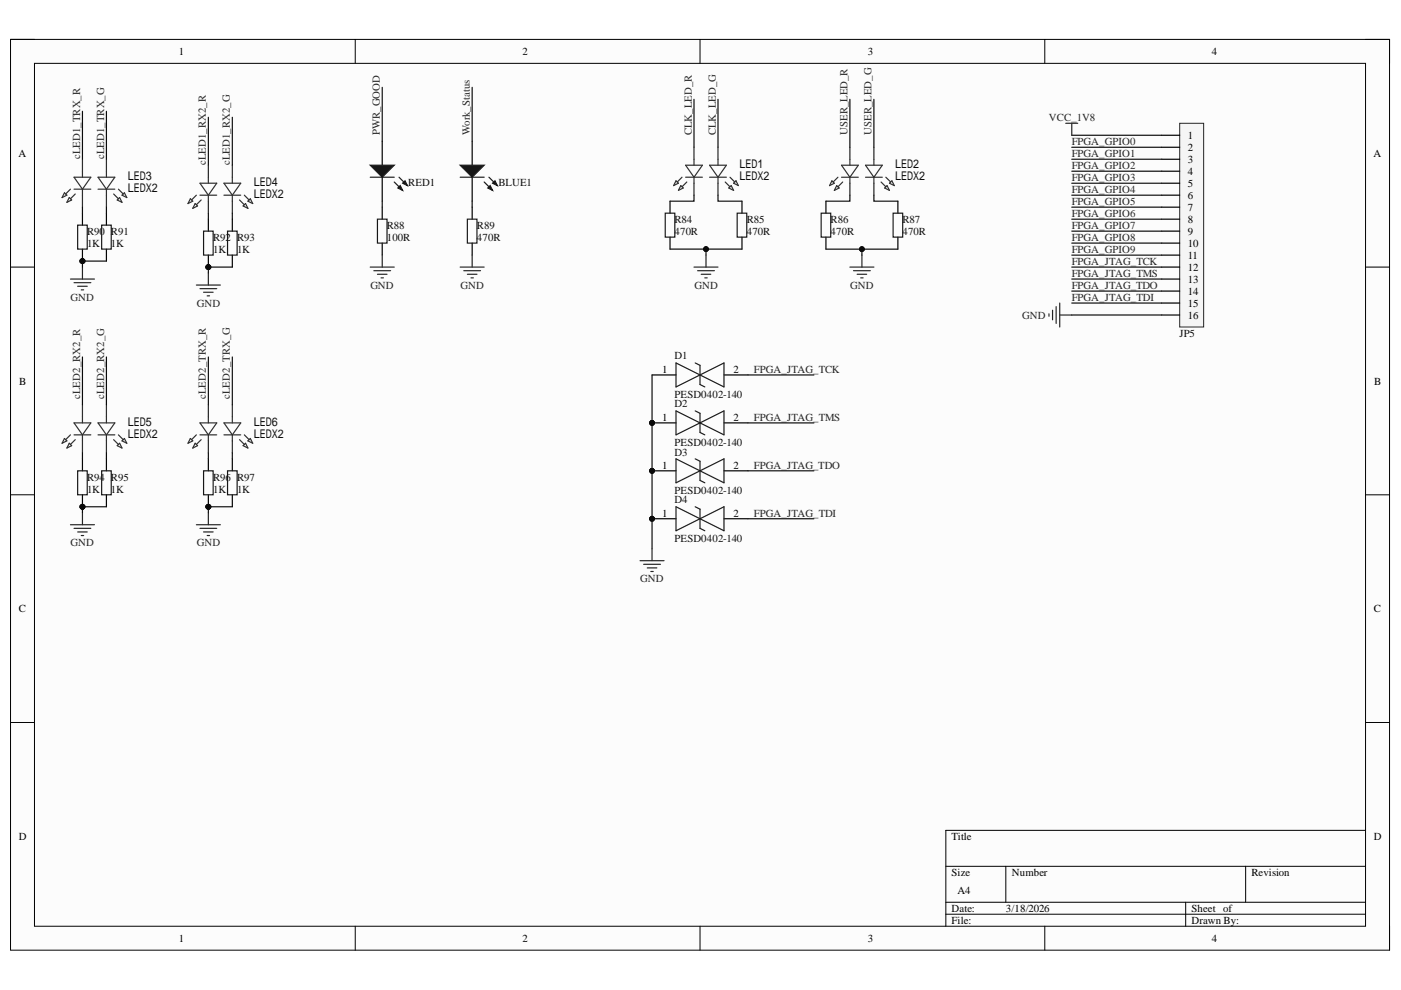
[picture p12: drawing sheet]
<svg xmlns="http://www.w3.org/2000/svg" width="297mm" height="210mm" viewBox="0 0 297 210" stroke-linecap="round" stroke-linejoin="round" font-family="sans-serif">
<path d="M2.2 8.4h292.4v193.1h-292.4z" fill-rule="evenodd" fill="#fcfcfc"/>
<path d="M2.2 8.4h292.4v193.1h-292.4z" fill="none" stroke="#000" stroke-width=".21"/>
<path d="M7.3 13.4h282.2v183h-282.2z" fill-rule="evenodd" fill="#fcfcfc"/>
<g fill="none" stroke="#000" stroke-width=".21">
<path d="M2.2 8.4h5.1M7.3 13.4h282.2v183h-282.2zM75.3 8.4v5M148.4 8.4v5M221.5 8.4v5M289.5 8.4h5.1v5M2.2 56.6h5.1M289.5 56.6h5.1M2.2 104.9h5.1M289.5 104.9h5.1M2.2 153.2h5.1M289.5 153.2h5.1"/>
<path d="M289.5 176.1h-89v20.3M75.3 196.4v5.1M148.4 196.4v5.1M200.5 183.7h89M200.5 191.3h89M200.5 193.8h89M213.3 183.7v7.6M221.5 196.4v5.1M251.4 191.3v5.1M264.1 183.7v7.6M294.6 196.4v5.1"/>
</g>
<g fill="none" stroke="#303030" stroke-width=".25">
<path d="M15.7 37.6h3.6l-1.8 2.5zM17.5 36.3v1.3M20.8 37.6h3.5l-1.7 2.5zM22.6 36.3v1.3M42.4 38.8h3.6l-1.8 2.6zM44.2 37.6v1.2M47.5 38.8h3.5l-1.7 2.6zM49.3 37.6v1.2M13.7 40.9l.5 .5-1 .5zM14.7 41.9l.5 .5-1 .5zM14.9 40.1l-1 1M15.7 40.1h3.6"/>
<path d="M16 41.1l-1.1 1M17.5 40.1v1.3M20.8 40.1h3.5M22.6 40.1v1.3M24.1 41.1l1 1M24.9 42.4l.5-.5 .5 1zM25.1 40.1l1 1M25.9 41.4l.5-.5 .5 1zM40.4 42.1l.5 .6-1 .5zM41.4 43.2l.5 .5-1 .5zM41.6 41.4l-1 1M42.4 41.4h3.6"/>
<path d="M42.7 42.4l-1.1 1M44.2 41.4v1.3M47.5 41.4h3.5M49.3 41.4v1.3M50.8 42.4l1 1M51.5 43.7l.6-.5 .5 1zM51.8 41.4l1 1M52.6 42.7l.5-.6 .5 1.1zM13.7 93l.5 .5-1 .5zM14.7 94l.5 .5-1 .5zM14.9 92.2l-1 1M15.7 92.2h3.6"/>
<path d="M15.7 89.7h3.6l-1.8 2.5zM16 93.2l-1.1 1M17.5 88.4v1.3M17.5 92.2v1.3M20.8 92.2h3.5M20.8 89.7h3.5l-1.7 2.5zM22.6 88.4v1.3M22.6 92.2v1.3M24.1 93.2l1 1M24.9 94.5l.5-.5 .5 1zM25.1 92.2l1 1M25.9 93.5l.5-.5 .5 1z"/>
<path d="M40.4 93l.5 .5-1 .5zM41.4 94l.5 .5-1 .5zM41.6 92.2l-1 1M42.4 92.2h3.6M42.4 89.7h3.6l-1.8 2.5zM42.7 93.2l-1.1 1M44.2 88.4v1.3M44.2 92.2v1.3M47.5 92.2h3.5M47.5 89.7h3.5l-1.7 2.5zM49.3 88.4v1.3M49.3 92.2v1.3"/>
<path d="M50.8 93.2l1 1M51.5 94.5l.6-.5 .5 1zM51.8 92.2l1 1M52.6 93.5l.5-.5 .5 1z"/>
</g>
<g fill="none" stroke="#292929" stroke-width=".25">
<path d="M17.5 33.8v2.5M22.6 33.8v2.5M44.2 35v2.6M49.3 35v2.6M17.5 41.4v2.5M22.6 41.4v2.5M44.2 42.7v2.5M49.3 42.7v2.5M17.5 85.9v2.5M17.5 93.5v2.5M22.6 85.9v2.5M22.6 93.5v2.5"/>
<path d="M44.2 85.9v2.5M44.2 93.5v2.5M49.3 85.9v2.5M49.3 93.5v2.5"/>
</g>
<g fill="none" stroke="#000" stroke-width=".25">
<path d="M81 30v5M81 37.6v5.1M17.5 45.2v2.5M22.6 45.2v2.5M22.6 52.8v2.6M44.2 46.5v2.5M49.3 46.5v2.5M49.3 54.1v2.5M17.5 97.3v2.5M22.6 97.3v2.5M44.2 97.3v2.5M49.3 97.3v2.5"/>
<path d="M22.6 104.9v2.5M49.3 104.9v2.5"/>
</g>
<path d="M16.5 47.7h2v5.1h-2zM21.5 47.7h2.1v5.1h-2.1zM43.2 49h2v5.1h-2zM48.2 49h2.1v5.1h-2.1zM16.5 99.8h2v5.1h-2zM21.5 99.8h2.1v5.1h-2.1zM43.2 99.8h2v5.1h-2zM48.2 99.8h2.1v5.1h-2.1z" fill="none" stroke="#1c1c1c" stroke-width=".25"/>
<g fill="none" stroke="#262626" stroke-width=".25">
<path d="M14.9 59.2h5.1M15.7 59.9h3.6M17.5 56.6v2.6M44.2 57.9v2.5M16.5 60.7h2M17.2 61.5h.5M41.6 60.4h5.1M42.4 61.2h3.6M43.2 62h2M43.9 62.7h.5M14.9 111.3h5.1M15.7 112h3.6"/>
<path d="M16.5 112.8h2M17.2 113.5h.5M17.5 108.7v2.6M41.6 111.3h5.1M42.4 112h3.6M43.2 112.8h2M43.9 113.5h.5M44.2 108.7v2.6"/>
</g>
<path d="M78.5 35h5.1l-2.6 2.6z" fill="#1c1c1c"/>
<path d="M78.5 35h5.1l-2.6 2.6zM83.6 38.6l1.8 1.8M84.6 37.6l1.8 1.7" fill="none" stroke="#1c1c1c" stroke-width=".25"/>
<path d="M84.3 39.9l.6-.6 .5 1.1z" fill="#1c1c1c"/>
<path d="M84.3 39.9l.6-.6 .5 1.1z" fill="none" stroke="#1c1c1c" stroke-width=".25"/>
<path d="M85.4 38.8l.5-.5 .5 1z" fill="#1c1c1c"/>
<path d="M78.5 37.6h5.1M85.4 38.8l.5-.5 .5 1zM80 46.5h2.1v5h-2.1z" fill="none" stroke="#1c1c1c" stroke-width=".25"/>
<path d="M100.1 30v5M100.1 37.6v5.1M81 43.9v2.6M81 51.5v2.6" fill="none" stroke="#000" stroke-width=".25"/>
<path d="M78.5 56.6h5.1M79.3 57.4h3.5M80 58.2h2.1M80.8 58.9h.5M81 54.1v2.5" fill="none" stroke="#262626" stroke-width=".25"/>
<path d="M97.6 35h5.1l-2.6 2.6z" fill="#1c1c1c"/>
<path d="M97.6 35h5.1l-2.6 2.6zM102.7 38.6l1.7 1.8M103.7 37.6l1.7 1.7" fill="none" stroke="#1c1c1c" stroke-width=".25"/>
<path d="M103.4 39.9l.5-.6 .5 1.1z" fill="#1c1c1c"/>
<path d="M103.4 39.9l.5-.6 .5 1.1z" fill="none" stroke="#1c1c1c" stroke-width=".25"/>
<path d="M104.4 38.8l.5-.5 .5 1z" fill="#1c1c1c"/>
<path d="M97.6 37.6h5.1M104.4 38.8l.5-.5 .5 1zM99.1 46.5h2v5h-2zM141 45.2h2.1v5.1h-2.1zM156.3 45.2h2v5.1h-2z" fill="none" stroke="#1c1c1c" stroke-width=".25"/>
<path d="M100.1 43.9v2.6M100.1 51.5v2.6M142.1 42.7v2.5M142.1 50.3v2.5M157.3 42.7v2.5M157.3 50.3v2.5" fill="none" stroke="#000" stroke-width=".25"/>
<g fill="none" stroke="#262626" stroke-width=".25">
<path d="M226 26.1h2.5M227.2 26.1v2.6M97.6 56.6h5.1M98.3 57.4h3.6M99.1 58.2h2M99.9 58.9h.5M100.1 54.1v2.5M147.1 56.6h5.1M147.9 57.4h3.6M148.7 58.2h2M149.4 58.9h.5M149.7 54.1v2.5"/>
<path d="M222.4 66.5v.6M223.2 65.8v2M223.9 65v3.6M224.7 64.3v5M224.7 66.8h2.5"/>
</g>
<g fill="none" stroke="#303030" stroke-width=".25">
<path d="M143.3 38.3l.5 .5-1 .5zM144.3 39.3l.6 .6-1.1 .5zM144.6 37.6l-1 1M145.4 37.6h3.5M145.4 35h3.5l-1.8 2.6zM145.6 38.6l-1 1M147.1 33.8v1.2M147.1 37.6v1.2M150.4 37.6h3.6M150.4 35h3.6l-1.8 2.6zM152.2 33.8v1.2M152.2 37.6v1.2"/>
<path d="M153.8 38.6l1 1M154.5 39.9l.5-.6 .5 1.1zM154.8 37.6l1 1M155.5 38.8l.5-.5 .6 1z"/>
</g>
<path d="M147.1 31.2v2.6M147.1 38.8v2.6M152.2 31.2v2.6M152.2 38.8v2.6" fill="none" stroke="#292929" stroke-width=".25"/>
<path d="M250.1 26.1h5.1v43.2h-5.1z" fill-rule="evenodd" fill="#f5f5f5"/>
<path d="M250.1 26.1h5.1v43.2h-5.1z" fill="none" stroke="#262626" stroke-width=".21"/>
<g fill="none" stroke="#000" stroke-width=".25">
<path d="M246.3 28.7h3.8M246.3 31.2h3.8M246.3 33.8h3.8M246.3 36.3h3.8M246.3 38.8h3.8M246.3 41.4h3.8M246.3 43.9h3.8M246.3 46.5h3.8M246.3 49h3.8M246.3 51.5h3.8M246.3 54.1h3.8M246.3 56.6h3.8"/>
<path d="M246.3 59.2h3.8M138.2 79.5h5.1M153.5 79.5h5.1M246.3 61.7h3.8M246.3 64.3h3.8M246.3 66.8h3.8"/>
</g>
<g fill="none" stroke="#0e0e0e" stroke-width=".25">
<path d="M81 18.5v11.5M100.1 18.5v11.5M17.5 23.6v10.2M22.6 23.6v10.2M44.2 24.9v10.1M49.3 24.9v10.1M147.1 21.1v10.1M152.2 21.1v10.1M227.2 28.7h19.1M227.2 31.2h19.1M227.2 33.8h19.1M227.2 36.3h19.1"/>
<path d="M227.2 38.8h19.1M17.5 43.9v1.3M22.6 55.4h-5.1v1.2M22.6 43.9v1.3M44.2 45.2v1.3M49.3 56.6h-5.1v1.3M49.3 45.2v1.3M81 42.7v1.2M100.1 42.7v1.2M147.1 41.4v1.3h-5M152.2 41.4v1.3h5.1M227.2 56.6h19.1"/>
<path d="M227.2 41.4h19.1M227.2 43.9h19.1M227.2 46.5h19.1M227.2 49h19.1M227.2 51.5h19.1M227.2 54.1h19.1M227.2 59.2h19.1M17.5 75.7v10.2M22.6 75.7v10.2M44.2 75.7v10.2M49.3 75.7v10.2M158.6 79.5h14"/>
<path d="M227.2 61.7h19.1M227.2 64.3h19.1M227.2 66.8h19.1M17.5 96v1.3M22.6 96v1.3M44.2 96v1.3M49.3 96v1.3M22.6 107.4h-5.1v1.3M49.3 107.4h-5.1v1.3"/>
</g>
<path d="M143.3 77l10.2 5v-5l-10.2 5zM147.4 77l1 .5v4l1 .5" fill="none" stroke="#1c1c1c" stroke-width=".25"/>
<circle cx="138.2" cy="89.7" r=".51" fill="#0e0e0e"/>
<circle cx="138.2" cy="89.7" r=".51" fill="none" stroke="#0e0e0e" stroke-width=".21"/>
<path d="M138.2 89.7h5.1" fill="none" stroke="#000" stroke-width=".25"/>
<circle cx="138.2" cy="89.7" r=".51" fill="#0e0e0e"/>
<circle cx="138.2" cy="89.7" r=".51" fill="none" stroke="#0e0e0e" stroke-width=".21"/>
<path d="M153.5 89.7h5.1" fill="none" stroke="#000" stroke-width=".25"/>
<path d="M143.3 87.1l10.2 5.1v-5.1l-10.2 5.1zM147.4 87.1l1 .5v4.1l1 .5" fill="none" stroke="#1c1c1c" stroke-width=".25"/>
<path d="M158.6 89.7h14" fill="none" stroke="#0e0e0e" stroke-width=".25"/>
<circle cx="138.2" cy="99.8" r=".51" fill="#0e0e0e"/>
<circle cx="138.2" cy="99.8" r=".51" fill="none" stroke="#0e0e0e" stroke-width=".21"/>
<path d="M138.2 99.8h5.1" fill="none" stroke="#000" stroke-width=".25"/>
<circle cx="138.2" cy="99.8" r=".51" fill="#0e0e0e"/>
<circle cx="138.2" cy="99.8" r=".51" fill="none" stroke="#0e0e0e" stroke-width=".21"/>
<path d="M153.5 99.8h5.1" fill="none" stroke="#000" stroke-width=".25"/>
<path d="M143.3 97.3l10.2 5.1v-5.1l-10.2 5.1zM147.4 97.3l1 .5v4.1l1 .5" fill="none" stroke="#1c1c1c" stroke-width=".25"/>
<path d="M158.6 99.8h14" fill="none" stroke="#0e0e0e" stroke-width=".25"/>
<circle cx="138.2" cy="110" r=".51" fill="#0e0e0e"/>
<circle cx="138.2" cy="110" r=".51" fill="none" stroke="#0e0e0e" stroke-width=".21"/>
<path d="M138.2 110h5.1" fill="none" stroke="#000" stroke-width=".25"/>
<circle cx="138.2" cy="110" r=".51" fill="#0e0e0e"/>
<circle cx="138.2" cy="110" r=".51" fill="none" stroke="#0e0e0e" stroke-width=".21"/>
<path d="M153.5 110h5.1" fill="none" stroke="#000" stroke-width=".25"/>
<path d="M143.3 107.4l10.2 5.1v-5.1l-10.2 5.1zM147.4 107.4l1 .6v4l1 .5" fill="none" stroke="#1c1c1c" stroke-width=".25"/>
<path d="M138.2 79.5v36.8M158.6 110h14" fill="none" stroke="#0e0e0e" stroke-width=".25"/>
<circle cx="138.2" cy="89.7" r=".51" fill="#0e0e0e"/>
<circle cx="138.2" cy="89.7" r=".51" fill="none" stroke="#0e0e0e" stroke-width=".21"/>
<circle cx="138.2" cy="99.8" r=".51" fill="#0e0e0e"/>
<circle cx="138.2" cy="99.8" r=".51" fill="none" stroke="#0e0e0e" stroke-width=".21"/>
<circle cx="138.2" cy="110" r=".51" fill="#0e0e0e"/>
<circle cx="138.2" cy="110" r=".51" fill="none" stroke="#0e0e0e" stroke-width=".21"/>
<path d="M135.7 118.9h5.1M136.5 119.6h3.5M138.2 116.3v2.6M137.2 120.4h2.1M138 121.2h.5" fill="none" stroke="#262626" stroke-width=".25"/>
<path d="M149.7 52.8v1.3" fill="none" stroke="#0e0e0e" stroke-width=".25"/>
<circle cx="149.7" cy="52.8" r=".51" fill="#0e0e0e"/>
<circle cx="149.7" cy="52.8" r=".51" fill="none" stroke="#0e0e0e" stroke-width=".21"/>
<path d="M142.1 52.8h15.2" fill="none" stroke="#0e0e0e" stroke-width=".25"/>
<circle cx="149.7" cy="52.8" r=".51" fill="#0e0e0e"/>
<circle cx="149.7" cy="52.8" r=".51" fill="none" stroke="#0e0e0e" stroke-width=".21"/>
<g fill="none" stroke="#303030" stroke-width=".25">
<path d="M176.4 38.3l.5 .5-1 .6zM177.4 39.4l.5 .5-1 .5zM177.7 37.6l-1.1 1M178.4 37.6h3.6M178.4 35h3.6l-1.8 2.6zM178.7 38.6l-1 1M180.2 33.8v1.2M180.2 37.6v1.2M183.5 37.6h3.6M183.5 35h3.6l-1.8 2.6zM185.3 33.8v1.2M185.3 37.6v1.2"/>
<path d="M186.8 38.6l1 1M187.6 39.9l.5-.5 .5 1zM187.8 37.6l1 1M188.6 38.8l.5-.5 .5 1.1z"/>
</g>
<path d="M180.2 31.2v2.6M180.2 38.8v2.6M185.3 31.2v2.6M185.3 38.8v2.6" fill="none" stroke="#292929" stroke-width=".25"/>
<path d="M175.1 42.7v2.5M175.1 50.3v2.5M190.4 42.7v2.5M190.4 50.3v2.5" fill="none" stroke="#000" stroke-width=".25"/>
<path d="M174.1 45.2h2v5.1h-2zM189.4 45.2h2v5.1h-2z" fill="none" stroke="#1c1c1c" stroke-width=".25"/>
<path d="M180.2 56.6h5.1M181 57.4h3.5M181.7 58.2h2.1M182.5 58.9h.5M182.7 54.1v2.5" fill="none" stroke="#262626" stroke-width=".25"/>
<path d="M180.2 21.1v10.1M185.3 21.1v10.1M180.2 41.4v1.3h-5.1M182.7 52.8v1.3M185.3 41.4v1.3h5.1" fill="none" stroke="#0e0e0e" stroke-width=".25"/>
<circle cx="182.7" cy="52.8" r=".51" fill="#0e0e0e"/>
<circle cx="182.7" cy="52.8" r=".51" fill="none" stroke="#0e0e0e" stroke-width=".21"/>
<path d="M175.1 52.8h15.3" fill="none" stroke="#0e0e0e" stroke-width=".25"/>
<circle cx="182.7" cy="52.8" r=".51" fill="#0e0e0e"/>
<circle cx="182.7" cy="52.8" r=".51" fill="none" stroke="#0e0e0e" stroke-width=".21"/>
<g font-size="3.5" fill="#0e0e0e">
<text x="16.6" y="54.7">PIR9001</text>
<text x="43.4" y="56.1">PIR9201</text>
<text x="16.6" y="106.9">PIR9401</text>
<text x="43.4" y="106.9">PIR9601</text>
</g>
<g font-size="2.5" fill="#0e0e0e">
<text x="156.8" y="35.7">LED1</text>
<text x="189.8" y="35.7">LED2</text>
<text x="27.1" y="38.2">LED3</text>
<text x="27.1" y="40.8">LEDX2</text>
<text x="53.8" y="39.5">LED4</text>
<text x="156.8" y="38.2">LEDX2</text>
<text x="189.8" y="38.2">LEDX2</text>
<text x="53.8" y="42">LEDX2</text>
<text x="27.1" y="90.3">LED5</text>
<text x="27.1" y="92.9">LEDX2</text>
<text x="53.8" y="90.3">LED6</text>
<text x="53.8" y="92.9">LEDX2</text>
</g>
<g font-size="2.3">
<text x="37.9" y="11.7">1</text>
<text x="110.8" y="11.7">2</text>
<text x="184" y="11.7">3</text>
<text x="256.9" y="11.7">4</text>
<text x="251.9" y="29.5">1</text>
<text x="3.9" y="33.3">A</text>
<text x="251.9" y="32">2</text>
<text x="251.9" y="34.6">3</text>
<text x="291.2" y="33.3">A</text>
<text x="251.9" y="37.1">4</text>
<text x="251.9" y="39.7">5</text>
<text x="251.9" y="42.2">6</text>
<text x="251.9" y="44.7">7</text>
<text x="251.9" y="47.3">8</text>
<text x="251.9" y="49.8">9</text>
<text x="251.9" y="52.3">10</text>
<text x="251.9" y="54.9">11</text>
<text x="251.9" y="57.4">12</text>
<text x="251.9" y="60">13</text>
<text x="251.9" y="62.5">14</text>
<text x="251.9" y="65">15</text>
<text x="251.9" y="67.6">16</text>
<text x="4.1" y="81.5">B</text>
<text x="140.4" y="79">1</text>
<text x="155.5" y="79">2</text>
<text x="291.4" y="81.5">B</text>
<text x="140.4" y="89.2">1</text>
<text x="155.5" y="89.2">2</text>
<text x="140.4" y="99.4">1</text>
<text x="155.5" y="99.4">2</text>
<text x="140.4" y="109.5">1</text>
<text x="155.5" y="109.5">2</text>
<text x="4" y="129.8">C</text>
<text x="291.3" y="129.8">C</text>
<text x="4" y="178.1">D</text>
<text x="201.8" y="178.1">Title</text>
<text x="291.3" y="178.1">D</text>
<text x="201.8" y="185.7">Size</text>
<text x="214.5" y="185.7">Number</text>
<text x="265.3" y="185.7">Revision</text>
<text x="203" y="189.5">A4</text>
<text x="201.8" y="193.3">Date:</text>
<text x="201.8" y="195.9">File:</text>
<text x="213.3" y="193.3">3/18/2026</text>
<text x="252.6" y="193.3">Sheet of</text>
<text x="252.6" y="195.9">Drawn By:</text>
<text x="37.9" y="199.7">1</text>
<text x="110.8" y="199.7">2</text>
<text x="184" y="199.7">3</text>
<text x="256.9" y="199.7">4</text>
</g>
<g font-size="2.3" fill="#262626">
<text x="80.6" y="28.7" transform="rotate(-90 80.6 28.7)">PWR_GOOD</text>
<text x="99.6" y="28.7" transform="rotate(-90 99.6 28.7)">Work_Status</text>
<text x="146.7" y="28.7" transform="rotate(-90 146.7 28.7)">CLK_LED_R</text>
<text x="151.7" y="28.7" transform="rotate(-90 151.7 28.7)">CLK_LED_G</text>
<text x="179.7" y="28.7" transform="rotate(-90 179.7 28.7)">USER_LED_R</text>
<text x="184.7" y="28.7" transform="rotate(-90 184.7 28.7)">USER_LED_G</text>
<text x="222.4" y="25.6">VCC_1V8</text>
<text x="17" y="33.7" transform="rotate(-90 17 33.7)">cLED1_TRX_R</text>
<text x="22.1" y="33.7" transform="rotate(-90 22.1 33.7)">cLED1_TRX_G</text>
<text x="43.7" y="35" transform="rotate(-90 43.7 35)">cLED1_RX2_R</text>
<text x="48.7" y="35" transform="rotate(-90 48.7 35)">cLED1_RX2_G</text>
<text x="227.2" y="30.8">FPGA_GPIO0</text>
<text x="227.2" y="33.3">FPGA_GPIO1</text>
<text x="227.2" y="35.9">FPGA_GPIO2</text>
<text x="227.2" y="38.4">FPGA_GPIO3</text>
<text x="227.2" y="40.9">FPGA_GPIO4</text>
<text x="227.2" y="43.5">FPGA_GPIO5</text>
<text x="227.2" y="46">FPGA_GPIO6</text>
<text x="227.2" y="48.5">FPGA_GPIO7</text>
<text x="227.2" y="51.1">FPGA_GPIO8</text>
<text x="227.2" y="53.6">FPGA_GPIO9</text>
<text x="227.2" y="56.2">FPGA_JTAG_TCK</text>
<text x="227.2" y="58.7">FPGA_JTAG_TMS</text>
<text x="15" y="63.8">GND</text>
<text x="41.7" y="65">GND</text>
<text x="78.5" y="61.2">GND</text>
<text x="97.7" y="61.2">GND</text>
<text x="147.3" y="61.2">GND</text>
<text x="180.3" y="61.2">GND</text>
<text x="227.2" y="61.2">FPGA_JTAG_TDO</text>
<text x="227.2" y="63.8">FPGA_JTAG_TDI</text>
<text x="216.7" y="67.6">GND</text>
<text x="159.9" y="79">FPGA_JTAG_TCK</text>
<text x="17" y="84.6" transform="rotate(-90 17 84.6)">cLED2_RX2_R</text>
<text x="22.1" y="84.6" transform="rotate(-90 22.1 84.6)">cLED2_RX2_G</text>
<text x="43.7" y="84.6" transform="rotate(-90 43.7 84.6)">cLED2_TRX_R</text>
<text x="48.7" y="84.6" transform="rotate(-90 48.7 84.6)">cLED2_TRX_G</text>
<text x="159.9" y="89.2">FPGA_JTAG_TMS</text>
<text x="159.9" y="99.4">FPGA_JTAG_TDO</text>
<text x="159.9" y="109.5">FPGA_JTAG_TDI</text>
<text x="15" y="115.9">GND</text>
<text x="41.7" y="115.9">GND</text>
<text x="135.7" y="123.5">GND</text>
</g>
<g font-size="2.3" fill="#0e0e0e">
<text x="86.6" y="39.4">RED1</text>
<text x="105.7" y="39.4">BLUE1</text>
<text x="143" y="47.3">R84</text>
<text x="158.3" y="47.3">R85</text>
<text x="176.1" y="47.3">R86</text>
<text x="191.3" y="47.3">R87</text>
<text x="18.4" y="52.3">1K</text>
<text x="18.4" y="49.8">R90</text>
<text x="23.5" y="52.3">1K</text>
<text x="23.5" y="49.8">R91</text>
<text x="45.2" y="53.6">1K</text>
<text x="45.2" y="51.1">R92 R93</text>
<text x="50.3" y="53.6">1K</text>
<text x="82" y="51.1">100R</text>
<text x="82" y="48.5">R88</text>
<text x="101.1" y="51.1">470R</text>
<text x="101.1" y="48.5">R89</text>
<text x="143" y="49.8">470R</text>
<text x="158.3" y="49.8">470R</text>
<text x="176.1" y="49.8">470R</text>
<text x="191.3" y="49.8">470R</text>
<text x="250.1" y="71.4">JP5</text>
<text x="143" y="76.2">D1</text>
<text x="143" y="84.3">PESD0402-140</text>
<text x="143" y="86.3">D2</text>
<text x="143" y="94.6">PESD0402-140</text>
<text x="18.4" y="101.9">R94</text>
<text x="23.5" y="101.9">R95</text>
<text x="45.2" y="101.9">R96 R97</text>
<text x="143" y="96.6">D3</text>
<text x="18.4" y="104.4">1K</text>
<text x="23.5" y="104.4">1K</text>
<text x="45.2" y="104.4">1K</text>
<text x="50.3" y="104.4">1K</text>
<text x="143" y="104.7">PESD0402-140</text>
<text x="143" y="106.7">D4</text>
<text x="143" y="114.9">PESD0402-140</text>
</g>
</svg>
